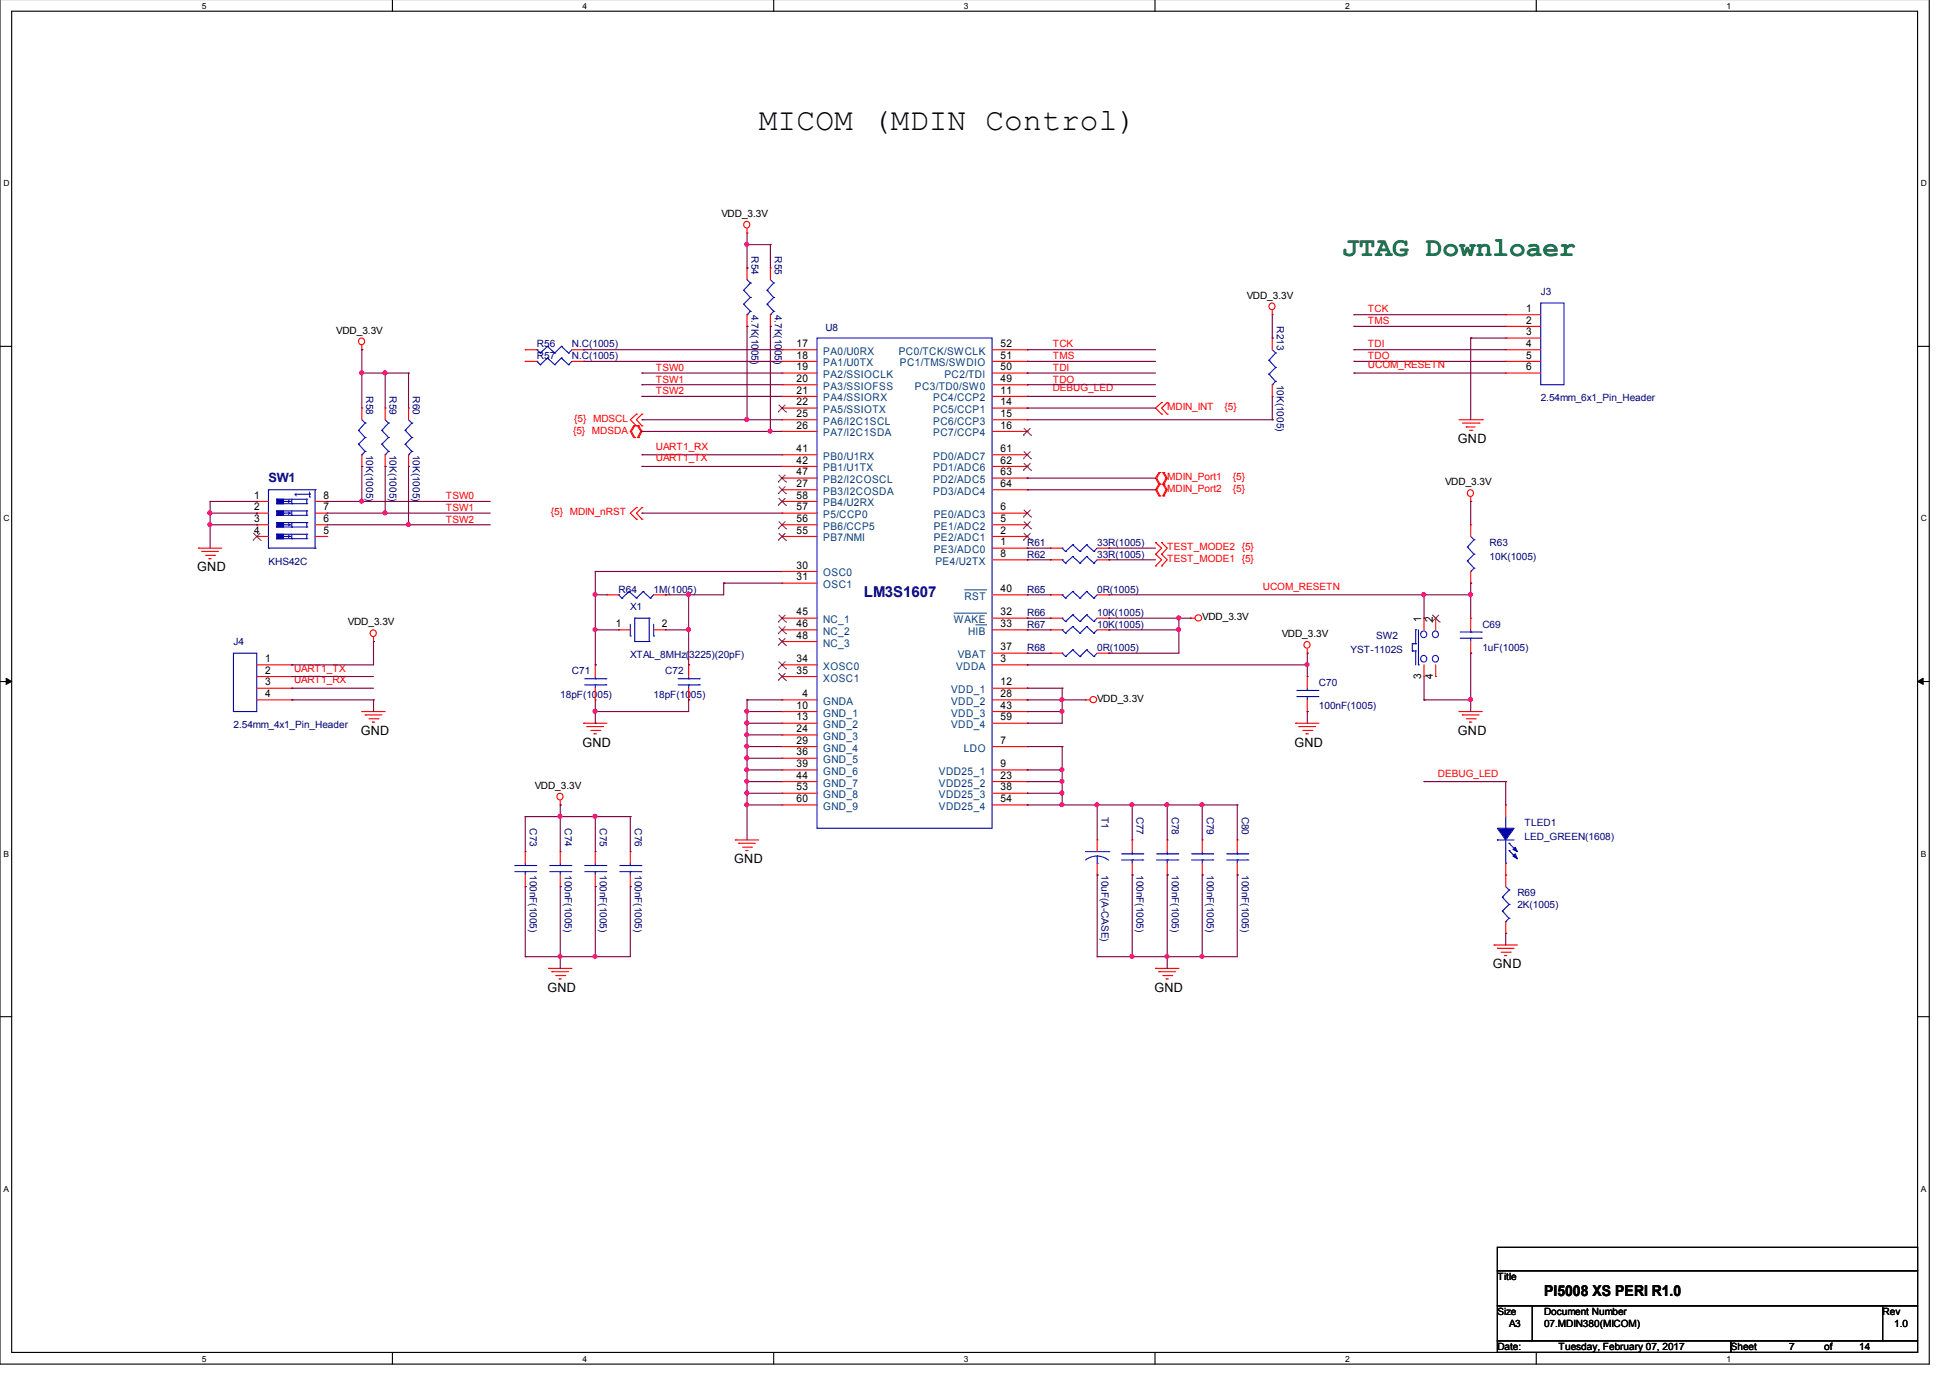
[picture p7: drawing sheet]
<svg xmlns="http://www.w3.org/2000/svg" width="297mm" height="210mm" viewBox="0 0 297 210" stroke-linecap="round" stroke-linejoin="round" font-family="sans-serif">
<path d="M0 -.1v207.9h293.9v-207.9M1.8 1.7h290.3v204.3h-290.3z" fill="none" stroke="#000" stroke-width=".17"/>
<g fill="#fff">
<path d="M30.7 .2h.6v1.3h-.6z"/>
<path d="M30.7 206.3h.6v1.3h-.6z"/>
</g>
<path d="M59.8 -.1v1.8M59.8 206v1.8" fill="none" stroke="#000" stroke-width=".17"/>
<g fill="#fff">
<path d="M88.7 .2h.6v1.3h-.6z"/>
<path d="M88.7 206.3h.6v1.3h-.6z"/>
</g>
<path d="M117.9 -.1v1.8M117.9 206v1.8" fill="none" stroke="#000" stroke-width=".17"/>
<g fill="#fff">
<path d="M146.8 .2h.6v1.3h-.6z"/>
<path d="M146.8 206.3h.6v1.3h-.6z"/>
</g>
<path d="M175.9 -.1v1.8M175.9 206v1.8" fill="none" stroke="#000" stroke-width=".17"/>
<g fill="#fff">
<path d="M204.9 .2h.6v1.3h-.6z"/>
<path d="M204.9 206.3h.6v1.3h-.6z"/>
</g>
<path d="M234 -.1v1.8M234 206v1.8" fill="none" stroke="#000" stroke-width=".17"/>
<g fill="#fff">
<path d="M263 .2h.6v1.3h-.6z"/>
<path d="M263 206.3h.6v1.3h-.6z"/>
<path d="M.5 27.2h.9v1.3h-.9z"/>
<path d="M292.6 27.2h.9v1.3h-.9z"/>
<path d="M.5 78.2h.9v1.4h-.9z"/>
<path d="M292.6 78.2h.9v1.4h-.9z"/>
</g>
<path d="M0 52.8h1.8M292.1 52.8h1.8" fill="none" stroke="#000" stroke-width=".17"/>
<g fill="#fff">
<path d="M.5 129.3h.8v1.4h-.8z"/>
<path d="M292.6 129.3h.8v1.4h-.8z"/>
</g>
<path d="M0 103.8h1.8M292.1 103.8h1.8" fill="none" stroke="#000" stroke-width=".17"/>
<path d="M.9 103.3l.9 .5-.9 .4zM292.1 103.8l.8-.5v.9z" fill="#000" stroke="#000" stroke-width=".15"/>
<g fill="#fff">
<path d="M.5 180.4h.7v1.3h-.7z"/>
<path d="M292.6 180.4h.7v1.3h-.7z"/>
</g>
<path d="M0 154.9h1.8M292.1 154.9h1.8M228.1 190h64v3.6h-64zM228.1 193.6h64v5.3h-64zM228.1 198.9h5.3v5.3h-5.3zM233.4 198.9h53.4v5.3h-53.4zM286.8 198.9h5.3v5.3h-5.3zM228.1 204.2h35.6v1.8h-35.6zM263.7 204.2h28.4v1.8h-28.4z" fill="none" stroke="#000" stroke-width=".17"/>
<g fill="none" stroke="#f00" stroke-width=".17">
<path d="M113.8 35.5h.1M113.8 34.8v.7M55.1 53.3h.1M55.1 52.6v.7M80 53.3h.1M80 55h.1M80 53.3h1.8M80 55h1.8M87.1 53.3h1.8M87.1 55h1.8M88.9 53.3h.1M88.9 55h.1"/>
<path d="M113.8 40.8h.1M113.8 49.7h.1M113.8 40.8v1.8M113.8 47.9v1.8M117.3 40.8h.1M117.3 49.7h.1M117.3 40.8v1.8M117.3 47.9v1.8M119.1 53.3h.1M119.1 55h.1M119.1 56.8h.1M119.1 58.6h.1"/>
<path d="M119.1 53.3h5.4M119.1 55h5.4M119.1 56.8h5.4M119.1 58.6h5.4M151.1 53.3h5.4M151.1 55h5.4M151.1 56.8h5.4M151.1 58.6h5.4M156.5 53.3h.1M156.5 55h.1M156.5 56.8h.1M156.5 58.6h.1"/>
<path d="M193.8 47.9h.1M193.8 51.5h.1M193.8 47.3v.6M193.8 51.5v1.8M193.8 58.6v1.8M229.4 47.9h.1M229.4 49.7h.1M229.4 51.5h.1M229.4 53.3h.1M229.4 55h.1M229.4 56.8h.1M229.4 53.3h5.3"/>
<path d="M229.4 55h5.3M229.4 56.8h5.3M229.4 47.9h5.3M229.4 49.7h5.3M229.4 51.5h5.3M39.1 76.4h.1M39.1 78.2h.1M39.1 79.9h.1M39.1 76.4h1.8M39.1 78.2h1.8M39.1 79.9h1.8M48 76.4h1.8"/>
<path d="M48 78.2h1.8M48 79.9h1.8M49.8 79.9h.1M49.8 78.2h.1M49.8 76.4h.1M55.1 62.2h.1M55.1 71h.1M55.1 62.2v1.7M55.1 69.3v1.7M58.7 62.2h.1M58.7 71h.1M58.7 62.2v1.7"/>
<path d="M58.7 69.3v1.7M62.2 62.2h.1M62.2 71h.1M62.2 62.2v1.7M62.2 69.3v1.7M96.5 64.9h.1M96.5 66.6h.1M96.5 64.9l-.5 .8 .5 .9M96.7 64.9h.1M96.7 66.6h.1M96.7 64.9l-.5 .8 .5 .9M96.9 77.3h.1"/>
<path d="M96.9 79.1h.1M96.9 63.1h.1M96.9 64.9h.1M96.9 77.3l-.9 .9 .9 .9M96.9 63.1l-.9 .8 .9 1M97.1 64.9h.1M97.1 66.6h.1M97.1 64.9l.5 .8-.5 .9M97.3 64.9h.1M97.3 66.6h.1M97.3 64.9l.5 .8-.5 .9M97.8 77.3h.1"/>
<path d="M97.8 79.1h.1M97.8 63.1h.1M97.8 64.9h.1M97.8 77.3l-.9 .9 .9 .9M97.8 63.1l-.9 .8 .9 1M119.1 60.4h.1M119.1 62.2h.1M119.1 63.9h.1M119.1 65.7h.1M119.1 69.3h.1M119.1 71h.1M119.1 72.8h.1"/>
<path d="M119.1 74.6h.1M119.1 76.4h.1M119.1 78.2h.1M119.1 79.9h.1M119.1 63.9h5.4M119.1 60.4h5.4M119.1 62.2h5.4M119.1 65.7h5.4M119.1 69.3h5.4M119.1 71h5.4M119.1 72.8h5.4M119.1 74.6h5.4"/>
<path d="M119.1 76.4h5.4M119.1 78.2h5.4M119.1 79.9h5.4M151.1 63.9h5.4M151.1 60.4h5.4M151.1 62.2h5.4M151.1 65.7h5.4M151.1 69.3h5.4M151.1 71h5.4M151.1 72.8h5.4M151.1 74.6h5.4M151.1 78.2h5.4"/>
<path d="M151.1 79.9h5.4M156.5 60.4h.1M156.5 62.2h.1M156.5 63.9h.1M156.5 65.7h.1M156.5 69.3h.1M156.5 71h.1M156.5 72.8h.1M156.5 74.6h.1M156.5 78.2h.1M156.5 79.9h.1M176.5 73.8h.1"/>
<path d="M176.5 75.5h.1M176.5 72h.1M176.5 73.8l-.5 .8 .5 .9M176.5 72l-.5 .8 .5 1M176.7 73.8h.1M176.7 75.5h.1M176.7 72h.1M176.7 73.8l-.5 .8 .5 .9M176.7 72l-.5 .8 .5 1M177 61.3h.1M177 63.1h.1M177 61.3l-1 .9 1 .9"/>
<path d="M177.1 73.8h.1M177.1 75.5h.1M177.1 72h.1M177.1 73.8l.5 .8-.5 .9M177.1 72l.5 .8-.5 1M177.3 73.8h.1M177.3 75.5h.1M177.3 72h.1M177.3 73.8l.5 .8-.5 .9M177.3 72l.5 .8-.5 1M177.8 63.1h.1M177.8 61.3h.1"/>
<path d="M177.8 61.3l-.8 .9 .8 .9M193.8 60.4h.1M222.2 63.9h3.6M222.8 64.4h2.5M223.4 65h.1M223.4 65h1.3M223.9 65.5h.3M224 76.4h.1M224 79.9h.1M224 75.7v.7M224 79.9v1.8M224.2 65.5h.1"/>
<path d="M225.3 64.4h.1M225.8 63.9h.1M30.2 83.5h.1M30.2 83.5h3.6M30.7 84h.1M30.7 84h2.6M31.3 84.6h1.4M31.8 85.1h.1M31.8 85.1h.4M32.7 84.6h.1M39.1 81.7h.1M39.1 81.7h1.8"/>
<path d="M48 81.7h1.8M49.8 81.7h.1M56.9 97.7h.1M56.9 97v.7M92.5 90.6h.1M92.5 90.6h1.7M94.2 95.9h.1M94.2 95.9h1.8M99.6 95.9h1.7M99.6 90.6h1.7M101.3 90.6h.1M101.3 95.9h.1"/>
<path d="M119.1 81.7h.1M119.1 87.1h.1M119.1 88.8h.1M119.1 94.2h.1M119.1 95.9h.1M119.1 97.7h.1M119.1 94.2h5.4M119.1 81.7h5.4M119.1 87.1h5.4M119.1 88.8h5.4M119.1 95.9h5.4M119.1 97.7h5.4"/>
<path d="M151.1 94.2h5.4M151.1 83.5h5.4M151.1 81.7h5.4M151.1 95.9h5.4M151.1 85.3h5.4M151.1 90.6h5.4M151.1 99.5h5.4M156.5 81.7h.1M156.5 83.5h.1M156.5 85.3h.1M156.5 90.6h.1M156.5 94.2h.1"/>
<path d="M156.5 95.9h.1M156.5 99.5h.1M160 83.5h.1M160 85.3h.1M160 90.6h.1M160 94.2h.1M160 95.9h.1M160 99.5h.1M160 94.2h1.8M160 83.5h1.8M160 95.9h1.8M160 85.3h1.8"/>
<path d="M160 90.6h1.8M160 99.5h1.8M167.1 94.2h1.8M167.1 83.5h1.8M167.1 95.9h1.8M167.1 85.3h1.8M167.1 90.6h1.8M167.1 99.5h1.8M168.9 83.5h.1M168.9 85.3h.1M168.9 90.6h.1M168.9 94.2h.1"/>
<path d="M168.9 95.9h.1M168.9 99.5h.1M176 82.6h.1M176 84.4h.1M176 86.2h.1M176 82.6l1 .9-1 .9M176 84.4l1 .9-1 .9M177 82.6h.1M177 84.4h.1M177 86.2h.1M177 82.6l.8 .9-.8 .9M177 84.4l.8 .9-.8 .9"/>
<path d="M181.4 94.2h.1M181.4 94.2h.6M199.1 99.5h.1M199.1 98.8v.7M216.9 94.2h.1M216.9 94.2v1.7M218.7 94.2h.1M218.7 94.2v1.7M224 88.8h.1M224 94.2h.1M224 99.5h.1M224 87.1v1.7"/>
<path d="M224 94.2v1.7M224 97.7v1.8M39.1 106.6h5.3M39.1 101.3h5.3M39.1 103.1h5.3M39.1 104.8h5.3M44.4 101.3h.1M44.4 103.1h.1M44.4 104.8h.1M44.4 106.6h.1M55.1 108.4h.1M55.1 108.4h3.6"/>
<path d="M55.6 108.9h.1M55.6 108.9h2.6M56.2 109.5h1.4M56.7 110h.1M56.7 110h.4M57.6 109.5h.1M88.9 110.2h.1M88.9 110.2h3.6M89.4 110.7h.1M89.4 110.7h2.5M90 111.3h1.4M90.5 111.8h.1"/>
<path d="M90.5 111.8h.3M90.7 101.3h.1M90.7 106.6h.1M90.7 101.3v1.8M90.7 104.8v1.8M91.4 111.3h.1M104.9 101.3h.1M104.9 106.6h.1M104.9 101.3v1.8M104.9 104.8v1.8M119.1 101.3h.1M119.1 103.1h.1"/>
<path d="M119.1 106.6h.1M119.1 108.4h.1M119.1 110.2h.1M119.1 111.9h.1M119.1 113.7h.1M119.1 115.5h.1M119.1 117.3h.1M119.1 119.1h.1M119.1 106.6h5.4M119.1 108.4h5.4M119.1 110.2h5.4M119.1 101.3h5.4"/>
<path d="M119.1 103.1h5.4M119.1 111.9h5.4M119.1 113.7h5.4M119.1 115.5h5.4M119.1 117.3h5.4M119.1 119.1h5.4M151.1 106.6h5.4M151.1 108.4h5.4M151.1 110.2h5.4M151.1 101.3h5.4M151.1 113.7h5.4M151.1 117.3h5.4"/>
<path d="M151.1 119.1h5.4M151.1 104.8h5.4M156.5 101.3h.1M156.5 104.8h.1M156.5 106.6h.1M156.5 108.4h.1M156.5 110.2h.1M156.5 113.7h.1M156.5 117.3h.1M156.5 119.1h.1M165.4 106.6h.1M165.4 106.6h.6"/>
<path d="M197.4 110.2h.1M197.4 110.2h3.5M197.9 110.7h.1M197.9 110.7h2.5M198.5 111.3h1.3M199 111.8h.1M199 111.8h.3M199.1 103.1h.1M199.1 108.4h.1M199.1 103.1v1.7M199.1 106.6v1.8M199.8 111.3h.1"/>
<path d="M216.9 103.1h.1M216.9 101.3v1.8M218.7 103.1h.1M218.7 101.3v1.8M222.2 108.4h.1M222.2 108.4h3.6M222.8 108.9h.1M222.8 108.9h2.5M223.4 109.5h1.3M223.9 110h.1M223.9 110h.3M224.7 109.5h.1"/>
<path d="M80 129.7h.1M80 135.1h.1M80 129.7v1.8M80 133.3v1.8M85.3 122.6h.1M85.3 129.7h.1M85.3 135.1h.1M85.3 121.9v.7M85.3 129.7v1.8M85.3 133.3v1.8M90.7 129.7h.1M90.7 135.1h.1"/>
<path d="M90.7 129.7v1.8M90.7 133.3v1.8M96 129.7h.1M96 135.1h.1M96 129.7v1.8M96 133.3v1.8M112 127.9h.1M112 127.9h3.6M112.5 128.5h.1M112.5 128.5h2.6M113.1 129h1.4M113.6 129.6h.1"/>
<path d="M113.6 129.6h.4M114.5 129h.1M119.1 120.8h.1M119.1 122.6h.1M119.1 120.8h5.4M119.1 122.6h5.4M151.1 120.8h5.4M151.1 122.6h5.4M156.5 120.8h.1M156.5 122.6h.1M167.1 127.9h.1M167.1 133.3h.1"/>
<path d="M167.1 127.9v1.8M167.1 131.5v1.8M172.5 127.9h.1M172.5 133.3h.1M172.5 127.9v1.8M172.5 131.5v1.8M177.8 127.9h.1M177.8 133.3h.1M177.8 127.9v1.8M177.8 131.5v1.8M183.1 127.9h.1M183.1 133.3h.1"/>
<path d="M183.1 127.9v1.8M183.1 131.5v1.8M188.5 127.9h.1M188.5 133.3h.1M188.5 127.9v1.8M188.5 131.5v1.8M229.4 133.3h.1M229.4 122.6h.1M229.4 122.6v1.8M229.4 131.5v3.6M83.6 147.5h.1M83.6 147.5h3.5"/>
<path d="M84.1 148h.1M84.1 148h2.5M84.7 148.6h1.3M85.2 149.1h.1M85.2 149.1h.3M86 148.6h.1M176 147.5h.1M176 147.5h3.6M176.5 148h.1M176.5 148h2.6M177.1 148.6h1.4M177.6 149.1h.1"/>
<path d="M177.6 149.1h.4M178.5 148.6h.1M227.6 143.9h.1M227.6 143.9h3.5M228.1 144.5h.1M228.1 144.5h2.5M228.7 145h1.3M229.2 145.6h.1M229.2 145.6h.3M229.4 142.2h.1M229.4 140.4v1.8M230 145h.1"/>
<circle cx="113.7" cy="34.2" r=".49"/>
<circle cx="55.1" cy="52" r=".49"/>
<circle cx="193.7" cy="46.7" r=".49"/>
<circle cx="224" cy="75.1" r=".49"/>
<circle cx="56.8" cy="96.4" r=".49"/>
<circle cx="182.6" cy="94.1" r=".49"/>
<circle cx="199.1" cy="98.2" r=".49"/>
<circle cx="166.6" cy="106.6" r=".49"/>
<circle cx="85.3" cy="121.3" r=".49"/>
</g>
<g fill="none" stroke="#00f" stroke-width=".17">
<path d="M81.8 53.3h.1M81.8 55h.1M81.8 53.3l.5 .5M81.8 55l.5 .6M82.3 53.8h.1M82.3 55.6h.1M83.4 52.8h.1M83.4 54.5h.1M83.4 52.8l1.1 1M83.4 52.8l-1.1 1M83.4 54.5l1.1 1.1M83.4 54.5l-1.1 1.1"/>
<path d="M84.5 53.8h.1M84.5 55.6h.1M85.5 52.8h.1M85.5 54.5h.1M85.5 52.8l1.1 1M85.5 52.8l-1 1M85.5 54.5l1.1 1.1M85.5 54.5l-1 1.1M86.6 53.8h.1M86.6 55.6h.1M87.1 53.3l-.5 .5M87.1 55l-.5 .6"/>
<path d="M113.3 44.2h.1M113.3 46.3h.1M113.3 44.2l1 1.1M113.3 46.3l1 1.1M113.8 47.9h.1M113.8 42.6l.5 .5M114.3 43.1h.1M114.3 45.3h.1M114.3 47.4h.1M114.3 43.1l-1 1.1M114.3 45.3l-1 1M114.3 47.4l-.5 .5"/>
<path d="M116.8 44.2h.1M116.8 46.3h.1M116.8 44.2l1.1 1.1M116.8 46.3l1.1 1.1M117.3 47.9h.1M117.3 42.6l.6 .5M117.9 43.1h.1M117.9 45.3h.1M117.9 47.4h.1M117.9 43.1l-1.1 1.1M117.9 45.3l-1.1 1M117.9 47.4l-.6 .5"/>
<path d="M124.5 51.5h26.6v74.7h-26.6zM193.3 54.9h.1M193.3 57h.1M193.3 54.9l1 1.1M193.3 57l1 1.1M193.8 58.6h.1M193.8 53.3l.5 .5M194.3 53.8h.1M194.3 56h.1M194.3 58.1h.1M194.3 58.1l-.5 .5M194.3 56l-1 1"/>
<path d="M194.3 53.8l-1 1.1M234.7 46.2h3.6v12.4h-3.6zM40.9 74.6h.1M40.9 74.6v8.9M40.9 74.6h7.1M42.2 76.7h.1M42.2 76h.1M42.2 78.5h.1M42.2 77.8h.1M42.2 79.6h.1M42.2 76h4.5M42.2 76.7h4.5"/>
<path d="M42.2 76v.7M42.2 77.8v.7M42.2 79.6v.7M42.2 77.8h4.5M42.2 78.5h4.5M42.2 79.6h4.5M43.2 76.4h.1M43.2 78.2h.1M43.2 79.9h.1M43.2 76.4h.9M43.2 78.2h.9M43.2 79.9h.9"/>
<path d="M43.9 76.2l.2 .2M43.9 78l.2 .2M43.9 79.8l.2 .1M44.1 76.4h.1M44.1 78.2h.1M44.1 79.9h.1M44.1 78.2l-.2 .1M44.1 76.4l-.2 .2M44.1 79.9l-.2 .2M44.4 76.7h.1M44.4 78.5h.1M44.4 76v.7"/>
<path d="M44.4 77.8v.7M44.4 79.6v.7M45 75.3h.1M45 75.3l.1 .2M45 75.3h2.2M46.7 76h.1M46.7 76.7h.1M46.7 77.8h.1M46.7 78.5h.1M46.7 79.6h.1M46.7 76v.7M46.7 77.8v.7"/>
<path d="M46.7 79.6v.7M47.2 75.3h.1M47.2 75.7h.1M47.2 74.9v.8M48 74.6h.1M48 74.6v8.9M54.6 65.5h.1M54.6 67.7h.1M54.6 65.5l1 1.1M54.6 67.7l1 1.1M55.1 69.3h.1M55.1 63.9l.5 .5"/>
<path d="M55.6 64.4h.1M55.6 66.6h.1M55.6 68.8h.1M55.6 64.4l-1 1.1M55.6 66.6l-1 1.1M55.6 68.8l-.5 .5M58.2 65.5h.1M58.2 67.7h.1M58.2 65.5l1 1.1M58.2 67.7l1 1.1M58.7 69.3h.1M58.7 63.9l.5 .5"/>
<path d="M59.2 64.4h.1M59.2 66.6h.1M59.2 68.8h.1M59.2 66.6l-1 1.1M59.2 64.4l-1 1.1M59.2 68.8l-.5 .5M61.7 65.5h.1M61.7 67.7h.1M61.7 65.5l1 1.1M61.7 67.7l1 1.1M62.2 69.3h.1M62.2 63.9l.5 .5"/>
<path d="M62.7 64.4h.1M62.7 66.6h.1M62.7 68.8h.1M62.7 64.4l-1 1.1M62.7 66.6l-1 1.1M62.7 68.8l-.5 .5M35.6 99.5h3.5v8.9h-3.5zM40.9 83.5h.1M40.9 83.5h7.1M42.2 80.3h.1M42.2 82.1h.1M42.2 81.4h.1"/>
<path d="M42.2 81.4v.7M42.2 80.3h4.5M42.2 81.4h4.5M42.2 82.1h4.5M43.2 81.7h.1M43.2 81.7h.9M43.9 81.5l.2 .2M44.1 81.7h.1M44.1 81.7l-.2 .2M44.4 80.3h.1M44.4 82.1h.1M44.4 81.4v.7"/>
<path d="M46.7 80.3h.1M46.7 81.4h.1M46.7 82.1h.1M46.7 81.4v.7M48 83.5h.1M94.2 90.6h.1M94.2 90.6l.5 .5M94.7 91.1h.1M95.8 90.1h.1M95.8 90.1l1.1 1M95.8 90.1l-1.1 1M96 96.9h.1"/>
<path d="M96 95.1v1.8M96.7 97.7h.1M96.7 94.2h.1M96.7 94.2v3.5M96.7 97.7h2.2M96.7 94.2h2.2M96.9 91.1h.1M98 90.1h.1M98 90.1l1.1 1M98 90.1l-1.1 1M98.9 97.7h.1M98.9 94.2h.1"/>
<path d="M98.9 94.2v3.5M99.1 91.1h.1M99.6 96.9h.1M99.6 90.6l-.5 .5M99.6 95.1v1.8M161.8 83.5h.1M161.8 85.3h.1M161.8 90.6h.1M161.8 94.2h.1M161.8 95.9h.1M161.8 99.5h.1M161.8 83.5l.5 .5"/>
<path d="M161.8 85.3l.5 .5M161.8 90.6l.5 .5M161.8 94.2l.5 .5M161.8 95.9l.5 .5M161.8 99.5l.5 .5M162.3 84h.1M162.3 85.8h.1M162.3 91.1h.1M162.3 94.7h.1M162.3 96.4h.1M163.4 83h.1M163.4 84.8h.1"/>
<path d="M163.4 90.1h.1M163.4 93.7h.1M163.4 95.4h.1M163.4 99h.1M163.4 83l1.1 1M163.4 83l-1.1 1M163.4 84.8l1.1 1M163.4 84.8l-1.1 1M163.4 90.1l1.1 1M163.4 90.1l-1.1 1M163.4 93.7l1.1 1M163.4 93.7l-1.1 1"/>
<path d="M163.4 95.4l1.1 1M163.4 95.4l-1.1 1M163.4 99l1.1 1M163.4 99l-1.1 1M164.5 84h.1M164.5 85.8h.1M164.5 91.1h.1M164.5 94.7h.1M164.5 96.4h.1M165.5 83h.1M165.5 84.8h.1M165.5 90.1h.1"/>
<path d="M165.5 93.7h.1M165.5 95.4h.1M165.5 99h.1M165.5 83l1.1 1M165.5 83l-1 1M165.5 84.8l1.1 1M165.5 84.8l-1 1M165.5 90.1l1.1 1M165.5 90.1l-1 1M165.5 93.7l1.1 1M165.5 93.7l-1 1M165.5 95.4l1.1 1"/>
<path d="M165.5 95.4l-1 1M165.5 99l1.1 1M165.5 99l-1 1M166.6 84h.1M166.6 85.8h.1M166.6 91.1h.1M166.6 94.7h.1M166.6 96.4h.1M167.1 83.5l-.5 .5M167.1 85.3l-.5 .5M167.1 90.6l-.5 .5M167.1 94.2l-.5 .5"/>
<path d="M167.1 95.9l-.5 .5M167.1 99.5l-.5 .5M215.1 99.2h.1M215.1 98.1h.1M215.1 99.2h.5M215.1 98.1v1.1M215.1 98.1h.5M215.6 98.1h.1M215.6 95.9h.1M215.6 99.2h.1M215.6 95.9v2.2M215.6 99.2v2.1"/>
<path d="M216.1 95.9v5.4M222.4 97.2h3.2M222.4 96.3h3.2M223.5 83.3h.1M223.5 85.4h.1M223.5 83.3l1 1.1M223.5 85.4l1 1.1M224 87.1h.1M224 96.3h.1M224 97.2h.1M224 81.7l.5 .5M224 95.9v.4"/>
<path d="M224 97.2v.5M224.5 82.2h.1M224.5 84.4h.1M224.5 86.5h.1M224.5 82.2l-1 1.1M224.5 84.4l-1 1M224.5 86.5l-.5 .6M225.6 97.2h.1M225.6 96.3h.1M89.1 104.3h3.2M89.1 103.4h3.2M90.7 103.4h.1"/>
<path d="M90.7 104.3h.1M90.7 103.1v.3M90.7 104.3v.5M92.3 104.3h.1M92.3 103.4h.1M103.3 104.3h3.2M103.3 103.4h3.2M104.9 103.4h.1M104.9 104.3h.1M104.9 103.1v.3M104.9 104.3v.5M106.5 104.3h.1"/>
<path d="M106.5 103.4h.1M162.3 100h.1M164.5 100h.1M166.6 100h.1M197.5 106.1h3.2M197.5 105.2h3.2M199.1 105.2h.1M199.1 106.1h.1M199.1 104.8v.4M199.1 106.1v.5M200.7 106.1h.1M200.7 105.2h.1"/>
<path d="M216.1 101.3h.1M78.4 132.8h3.2M78.4 131.8h3.2M80 131.8h.1M80 132.8h.1M80 131.5v.3M80 132.8v.5M81.6 132.8h.1M81.6 131.8h.1M83.7 132.8h3.3M83.7 131.8h3.3M85.3 131.8h.1"/>
<path d="M85.3 132.8h.1M85.3 131.5v.3M85.3 132.8v.5M87 132.8h.1M87 131.8h.1M89.1 132.8h3.2M89.1 131.8h3.2M90.7 131.8h.1M90.7 132.8h.1M90.7 131.5v.3M90.7 132.8v.5M92.3 132.8h.1"/>
<path d="M92.3 131.8h.1M94.4 132.8h3.2M94.4 131.8h3.2M96 131.8h.1M96 132.8h.1M96 131.5v.3M96 132.8v.5M97.6 132.8h.1M97.6 131.8h.1M165.4 129.7h3.5M167.1 131.5h.1M167.1 130.4l1.1 .2 .7 .4"/>
<path d="M167.1 130.4l-.8 .1-.9 .5M167.1 130.4v1.1M168.9 129.7h.1M170.9 131h3.2M170.9 130.1h3.2M172.5 130.1h.1M172.5 131h.1M172.5 129.7v.4M172.5 131v.5M174.1 131h.1M174.1 130.1h.1M176.2 131h3.2"/>
<path d="M176.2 130.1h3.2M177.8 130.1h.1M177.8 131h.1M177.8 129.7v.4M177.8 131v.5M179.4 131h.1M179.4 130.1h.1M181.5 131h3.2M181.5 130.1h3.2M183.1 130.1h.1M183.1 131h.1M183.1 129.7v.4"/>
<path d="M183.1 131v.5M184.7 131h.1M184.7 130.1h.1M186.9 131h3.2M186.9 130.1h3.2M188.5 130.1h.1M188.5 131h.1M188.5 129.7v.4M188.5 131v.5M190.1 131h.1M190.1 130.1h.1M228.1 127.9h.1"/>
<path d="M228.1 127.9h2.5M228.9 136.7h.1M228.9 138.8h.1M228.9 136.7l1 1.1M228.9 138.8l1 1.1M229.4 126.2h.1M229.4 131.5h.1M229.4 135.1l.5 .5M229.4 124.4v1.8M229.4 127.9v3.6M229.9 135.6h.1M229.9 137.8h.1"/>
<path d="M229.9 139.9h.1M229.9 128.5h.1M229.9 129.6h.1M229.9 135.6l-1 1.1M229.9 137.8l-1 1M229.9 139.9l-.5 .5M229.9 128.5l1.1 1.1M229.9 129.6l1.1 1.1M229.4 140.4h.1"/>
<circle cx="216.9" cy="96.6" r=".49"/>
<circle cx="218.6" cy="96.6" r=".49"/>
<circle cx="216.9" cy="100.3" r=".49"/>
<circle cx="218.6" cy="100.3" r=".49"/>
</g>
<g fill="none" stroke="#804000" stroke-width=".15">
<path d="M118.5 62.8h.1M118.5 73.4h.1M118.5 75.2h.1M118.5 77h.1M118.6 61.7l1.1 1.1M118.6 72.3l1.1 1.1M118.6 74.1l1.1 1.1M118.6 75.9l1.1 1.1M118.6 79.4l1.1 1.1M119.6 61.7l-1.1 1.1M119.6 72.3l-1.1 1.1M119.6 74.1l-1.1 1.1"/>
<path d="M119.6 75.9l-1.1 1.1M119.6 79.4l-1.1 1.1M119.7 62.8h.1M119.7 73.4h.1M119.7 75.2h.1M119.7 77h.1M155.9 66.3h.1M155.9 69.9h.1M155.9 71.6h.1M155.9 78.8h.1M156 65.2l1.1 1.1M156 68.8l1.1 1.1"/>
<path d="M156 70.5l1.1 1.1M156 77.7l1.1 1.1M156 79.4l1.1 1.1M157 65.2l-1.1 1.1M157 68.8l-1.1 1.1M157 70.5l-1.1 1.1M157 77.7l-1.1 1.1M157 79.4l-1.1 1.1M157.1 66.3h.1M157.1 69.9h.1M157.1 71.6h.1M157.1 78.8h.1"/>
<path d="M38.5 82.3h.1M38.6 81.2l1.1 1.1M39.6 81.2l-1.1 1.1M39.7 82.3h.1M118.5 80.5h.1M118.5 82.3h.1M118.5 94.8h.1M118.5 96.5h.1M118.5 98.3h.1M118.6 81.2l1.1 1.1M118.6 93.7l1.1 1.1M118.6 95.4l1.1 1.1"/>
<path d="M118.6 97.2l1.1 1.1M119.6 81.2l-1.1 1.1M119.6 93.7l-1.1 1.1M119.6 95.4l-1.1 1.1M119.6 97.2l-1.1 1.1M119.7 80.5h.1M119.7 82.3h.1M119.7 94.8h.1M119.7 96.5h.1M119.7 98.3h.1M155.9 80.5h.1M155.9 82.3h.1"/>
<path d="M156 81.2l1.1 1.1M157 81.2l-1.1 1.1M157.1 80.5h.1M157.1 82.3h.1M218.1 94.8h.1M218.2 93.7l1.1 1.1M219.2 93.7l-1.1 1.1M219.3 94.8h.1M118.5 101.9h.1M118.5 103.6h.1M118.6 100.8l1.1 1.1M118.6 102.5l1.1 1.1"/>
<path d="M119.6 100.8l-1.1 1.1M119.6 102.5l-1.1 1.1M119.7 101.9h.1M119.7 103.6h.1"/>
</g>
<path d="M145.3 93.4h4.9M146.9 89.8h3.3M148.6 95.2h1.6M150.2 89.8h.1M150.2 93.4h.1M150.2 95.2h.1" fill="none" stroke="#004080" stroke-width=".15"/>
<g fill="#00f" stroke="#00f" stroke-width=".17">
<path d="M228.1 126.2h2.5l-1.2 1.7z" fill-rule="evenodd"/>
<path d="M230.8 130.1l.3 .7-.6-.4z" fill-rule="evenodd"/>
<path d="M230.8 129l.3 .7-.6-.3z" fill-rule="evenodd"/>
<path d="M42.2 76h1v.7h-1z" fill-rule="evenodd"/>
<path d="M42.2 77.8h1v.7h-1z" fill-rule="evenodd"/>
<path d="M42.2 79.6h1v.7h-1z" fill-rule="evenodd"/>
<path d="M42.2 81.4h1v.7h-1z" fill-rule="evenodd"/>
</g>
<g fill="none" stroke="#800040" stroke-width=".17">
<path d="M113.8 37.3h.1M113.8 35.5v5.3M113.8 37.3h3.5M117.3 37.3h.1M117.3 37.3v3.5M55.1 56.8h.1M55.1 53.3h.1M55.1 56.8h7.1M55.1 53.3v8.9M58.7 56.8h.1M58.7 56.8v5.4M62.2 56.8h.1"/>
<path d="M62.2 56.8v5.4M88.9 53.3h.1M88.9 55h.1M88.9 53.3h30.2M88.9 55h30.2M97.8 56.8h.1M97.8 58.6h.1M97.8 56.8h21.3M97.8 58.6h21.3M113.8 49.7h.1M113.8 40.8h.1M113.8 49.7v14.2"/>
<path d="M117.3 49.7h.1M117.3 49.7v16M156.5 53.3h.1M156.5 55h.1M156.5 56.8h.1M156.5 58.6h.1M156.5 56.8h19.5M156.5 58.6h19.5M156.5 53.3h19.5M156.5 55h19.5M193.8 51.5h.1M193.8 47.9v3.6"/>
<path d="M206.2 47.9h.1M206.2 49.7h.1M206.2 53.3h.1M206.2 55h.1M206.2 56.8h.1M206.2 56.8h23.2M206.2 53.3h23.2M206.2 55h23.2M206.2 47.9h23.2M206.2 49.7h23.2M224 51.5h.1M224 51.5v12.4"/>
<path d="M224 51.5h5.4M32 76.4h.1M32 78.2h.1M32 79.9h.1M32 76.4h7.1M32 76.4v7.1M32 78.2h7.1M32 79.9h7.1M39.1 76.4h.1M39.1 78.2h.1M39.1 79.9h.1M49.8 76.4h24.9"/>
<path d="M49.8 78.2h24.9M49.8 79.9h24.9M55.1 76.4h.1M55.1 71h.1M55.1 71v5.4M58.7 78.2h.1M58.7 71h.1M58.7 71v7.2M62.2 79.9h.1M62.2 71h.1M62.2 71v8.9M97.8 63.9h.1"/>
<path d="M97.8 65.7h.1M97.8 60.4h.1M97.8 69.3h.1M97.8 71h.1M97.8 78.2h.1M97.8 78.2h21.3M97.8 60.4h21.3M97.8 63.9h21.3M97.8 65.7h21.3M97.8 69.3h21.3M97.8 71h21.3M113.8 63.9h.1"/>
<path d="M117.3 65.7h.1M156.5 74.6h.1M156.5 60.4h.1M156.5 72.8h.1M156.5 62.2h.1M156.5 74.6h19.5M156.5 60.4h19.5M156.5 63.9h37.3M156.5 72.8h19.5M156.5 62.2h19.5M193.8 63.9h.1M193.8 60.4v3.5"/>
<path d="M224 76.4h.1M224 76.4v3.5M56.9 97.7h.1M56.9 97.7v3.6h-12.5M90.7 87.1h.1M90.7 90.6h.1M90.7 95.9h.1M90.7 90.6h1.8M90.7 87.1v14.2M90.7 87.1h28.4M90.7 95.9h3.5M101.3 90.6h.1"/>
<path d="M101.3 95.9h3.6M104.9 95.9h.1M104.9 90.6h.1M104.9 90.6v10.7M110.2 88.8h.1M110.2 88.8v1.8h-8.9M110.2 88.8h8.9M156.5 83.5h.1M156.5 85.3h.1M156.5 90.6h.1M156.5 94.2h.1M156.5 95.9h.1"/>
<path d="M156.5 99.5h.1M156.5 90.6h3.5M156.5 83.5h3.5M156.5 85.3h3.5M156.5 94.2h3.5M156.5 95.9h3.5M156.5 99.5h3.5M168.9 94.2h.1M168.9 95.9h.1M168.9 99.5h.1M168.9 83.5h.1M168.9 85.3h.1"/>
<path d="M168.9 90.6h55.1M168.9 83.5h7.1M168.9 85.3h7.1M168.9 94.2h12.5M168.9 95.9h10.7M179.6 94.2h.1M179.6 95.9h.1M179.6 94.2v5.3h-10.7M199.1 99.5h.1M199.1 99.5v3.6M216.9 90.6h.1M216.9 94.2h.1"/>
<path d="M216.9 90.6v3.6M224 90.6h.1M224 88.8h.1M224 99.5h.1M224 88.8v5.4M224 99.5v8.9M44.4 101.3h.1M44.4 106.6h.1M44.4 104.8h.1M44.4 103.1h.1M44.4 106.6h12.5M44.4 104.8h12.5"/>
<path d="M44.4 103.1h12.5M56.9 106.6h.1M56.9 106.6v1.8M90.7 108.4h.1M90.7 101.3h.1M90.7 110.2h.1M90.7 106.6v3.6M104.9 101.3h.1M104.9 106.6h.1M104.9 106.6v1.8h-14.2M113.8 108.4h.1M113.8 115.5h.1"/>
<path d="M113.8 106.6h.1M113.8 110.2h.1M113.8 111.9h.1M113.8 113.7h.1M113.8 117.3h.1M113.8 119.1h.1M113.8 106.6h5.3M113.8 106.6v21.3M113.8 119.1h5.3M113.8 108.4h5.3M113.8 110.2h5.3M113.8 111.9h5.3"/>
<path d="M113.8 113.7h5.3M113.8 115.5h5.3M113.8 117.3h5.3M156.5 101.3h.1M156.5 106.6h.1M156.5 104.8h.1M156.5 108.4h.1M156.5 110.2h.1M156.5 113.7h.1M156.5 119.1h.1M156.5 117.3h.1M156.5 101.3h42.6"/>
<path d="M156.5 106.6h8.9M156.5 119.1h5.3M156.5 108.4h5.3M156.5 113.7h5.3M156.5 117.3h5.3M156.5 104.8h5.3M161.8 108.4h.1M161.8 113.7h.1M161.8 106.6h.1M161.8 119.1h.1M161.8 104.8h.1M161.8 117.3h.1"/>
<path d="M161.8 104.8v5.4h-5.3M161.8 113.7v8.9M199.1 101.3h.1M199.1 108.4h.1M199.1 108.4v1.8M216.9 106.6h.1M216.9 119.1h.1M216.9 106.6h7.1M216.9 119.1h12.5M216.9 103.1v3.5M224 106.6h.1M229.4 119.1h.1"/>
<path d="M229.4 119.1v3.5M80 124.4h.1M80 135.1h.1M80 124.4h16M80 124.4v5.3M80 135.1v10.6M85.3 124.4h.1M85.3 135.1h.1M85.3 122.6h.1M85.3 122.6v7.1M85.3 135.1v12.4M90.7 124.4h.1"/>
<path d="M90.7 135.1h.1M90.7 124.4v5.3M90.7 135.1v10.6M96 135.1h.1M96 124.4h.1M96 135.1v10.6h-16M96 124.4v5.3M113.8 120.8h.1M113.8 122.6h.1M113.8 122.6h5.3M113.8 120.8h5.3M156.5 122.6h.1"/>
<path d="M156.5 120.8h.1M156.5 122.6h32M156.5 120.8h5.3M161.8 122.6h.1M161.8 120.8h.1M167.1 122.6h.1M167.1 133.3h.1M167.1 122.6v5.3M167.1 133.3v12.4M172.5 122.6h.1M172.5 133.3h.1M172.5 122.6v5.3"/>
<path d="M172.5 133.3v12.4M177.8 122.6h.1M177.8 133.3h.1M177.8 122.6v5.3M177.8 133.3v14.2M183.1 122.6h.1M183.1 133.3h.1M183.1 122.6v5.3M183.1 133.3v12.4M188.5 122.6h.1M188.5 133.3h.1M188.5 122.6v5.3"/>
<path d="M188.5 133.3v12.4h-21.4M80 145.7h.1M85.3 145.7h.1M90.7 145.7h.1M167.1 145.7h.1M172.5 145.7h.1M177.8 145.7h.1M183.1 145.7h.1M229.4 142.2h.1M229.4 142.2v1.7"/>
</g>
<g fill="#f0f" stroke="#f0f" stroke-width=".17">
<circle cx="177.8" cy="122.6" r=".3"/>
<circle cx="183.1" cy="145.7" r=".3"/>
<circle cx="199.1" cy="101.2" r=".3"/>
<circle cx="32" cy="78.1" r=".3"/>
<circle cx="32" cy="79.9" r=".3"/>
<circle cx="104.9" cy="90.6" r=".3"/>
<circle cx="104.9" cy="95.9" r=".3"/>
<circle cx="161.8" cy="108.3" r=".3"/>
<circle cx="224" cy="106.6" r=".3"/>
<circle cx="167.1" cy="122.6" r=".3"/>
<circle cx="161.8" cy="122.6" r=".3"/>
<circle cx="113.8" cy="63.9" r=".3"/>
<circle cx="117.3" cy="65.7" r=".3"/>
<circle cx="58.6" cy="78.1" r=".3"/>
<circle cx="55.1" cy="76.3" r=".3"/>
<circle cx="62.2" cy="79.9" r=".3"/>
<circle cx="58.6" cy="56.8" r=".3"/>
<circle cx="113.8" cy="108.3" r=".3"/>
<circle cx="113.8" cy="111.9" r=".3"/>
<circle cx="113.8" cy="110.1" r=".3"/>
<circle cx="55.1" cy="56.8" r=".3"/>
<circle cx="113.8" cy="115.5" r=".3"/>
<circle cx="113.8" cy="113.7" r=".3"/>
<circle cx="113.8" cy="120.8" r=".3"/>
<circle cx="113.8" cy="122.6" r=".3"/>
<circle cx="90.6" cy="90.6" r=".3"/>
<circle cx="90.6" cy="95.9" r=".3"/>
<circle cx="90.6" cy="108.3" r=".3"/>
<circle cx="113.8" cy="119" r=".3"/>
<circle cx="113.8" cy="117.2" r=".3"/>
<circle cx="179.5" cy="94.1" r=".3"/>
<circle cx="179.5" cy="95.9" r=".3"/>
<circle cx="161.8" cy="106.6" r=".3"/>
<circle cx="90.6" cy="124.3" r=".3"/>
<circle cx="85.3" cy="124.3" r=".3"/>
<circle cx="90.6" cy="145.7" r=".3"/>
<circle cx="85.3" cy="145.7" r=".3"/>
<circle cx="161.8" cy="119" r=".3"/>
<circle cx="161.8" cy="117.2" r=".3"/>
<circle cx="161.8" cy="120.8" r=".3"/>
<circle cx="183.1" cy="122.6" r=".3"/>
<circle cx="177.8" cy="145.7" r=".3"/>
<circle cx="172.4" cy="122.6" r=".3"/>
<circle cx="172.4" cy="145.7" r=".3"/>
<circle cx="113.8" cy="37.2" r=".3"/>
<circle cx="216.9" cy="90.6" r=".3"/>
<circle cx="224" cy="90.6" r=".3"/>
</g>
<text font-size="4.7" x="115.6" y="19.7">MICOM (MDIN Control)</text>
<text font-size="4.2" fill="#008000" x="204.5" y="39">JTAG Downloaer</text>
<text font-size="2.3" fill="#000080" x="131.6" y="90.9">LM3S1607</text>
<text font-size="2.3" x="235.2" y="197.5">PI5008 XS PERI R1.0</text>
<g font-size="1.9">
<text x="222.1" y="67.5">GND</text>
<text x="30.1" y="87.1">GND</text>
<text x="54.9" y="111.9">GND</text>
<text x="88.7" y="113.7">GND</text>
<text x="197.2" y="113.7">GND</text>
<text x="222.1" y="111.9">GND</text>
<text x="111.8" y="131.5">GND</text>
<text x="227.4" y="147.5">GND</text>
<text x="83.4" y="151.1">GND</text>
<text x="175.9" y="151.1">GND</text>
</g>
<text font-size="1.9" fill="#000080" x="40.9" y="73.4">SW1</text>
<g font-size="1.6">
<text x="232.5" y="47.5">1</text>
<text x="121.3" y="52.8">17</text>
<text x="152.4" y="52.8">52</text>
<text x="232.5" y="49.3">2</text>
<text x="232.5" y="51.1">3</text>
<text x="232.5" y="52.8">4</text>
<text x="121.3" y="54.6">18</text>
<text x="121.3" y="56.4">19</text>
<text x="121.3" y="58.2">20</text>
<text x="121.3" y="60">21</text>
<text x="152.4" y="54.6">51</text>
<text x="152.4" y="56.4">50</text>
<text x="152.4" y="58.2">49</text>
<text x="152.4" y="60">11</text>
<text x="232.5" y="54.6">5</text>
<text x="232.5" y="56.4">6</text>
<text x="121.3" y="61.7">22</text>
<text x="121.3" y="63.5">25</text>
<text x="121.3" y="65.3">26</text>
<text x="152.4" y="61.7">14</text>
<text x="152.4" y="63.5">15</text>
<text x="152.4" y="65.3">16</text>
<text x="121.3" y="68.8">41</text>
<text x="121.3" y="70.6">42</text>
<text x="152.4" y="68.8">61</text>
<text x="152.4" y="70.6">62</text>
<text x="38.7" y="76">1</text>
<text x="38.7" y="77.7">2</text>
<text x="49.3" y="77.7">7</text>
<text x="49.3" y="76">8</text>
<text x="121.3" y="72.4">47</text>
<text x="121.3" y="74.2">27</text>
<text x="121.3" y="76">58</text>
<text x="121.3" y="77.7">57</text>
<text x="152.4" y="72.4">63</text>
<text x="152.4" y="74.2">64</text>
<text x="152.4" y="77.7">6</text>
<text x="38.7" y="79.5">3</text>
<text x="38.7" y="81.3">4</text>
<text x="49.3" y="81.3">5</text>
<text x="49.3" y="79.5">6</text>
<text x="121.3" y="79.5">56</text>
<text x="121.3" y="81.3">55</text>
<text x="152.4" y="79.5">5</text>
<text x="152.4" y="81.3">2</text>
<text x="152.4" y="83.1">1</text>
<text x="121.3" y="86.6">30</text>
<text x="121.3" y="88.4">31</text>
<text x="152.4" y="84.9">8</text>
<text x="93.8" y="95.5">1</text>
<text x="100.8" y="95.5">2</text>
<text x="121.3" y="93.7">45</text>
<text x="121.3" y="95.5">46</text>
<text x="152.4" y="90.2">40</text>
<text x="152.4" y="93.7">32</text>
<text x="152.4" y="95.5">33</text>
<text x="216.5" y="94.7" transform="rotate(-90 216.5 94.7)">1</text>
<text x="218.3" y="94.7" transform="rotate(-90 218.3 94.7)">2</text>
<text x="40.4" y="100.9">1</text>
<text x="121.3" y="97.3">48</text>
<text x="121.3" y="100.9">34</text>
<text x="152.4" y="99.1">37</text>
<text x="152.4" y="100.9">3</text>
<text x="40.4" y="102.6">2</text>
<text x="40.4" y="104.4">3</text>
<text x="40.4" y="106.2">4</text>
<text x="121.3" y="102.6">35</text>
<text x="121.3" y="108">10</text>
<text x="122.3" y="106.2">4</text>
<text x="152.4" y="104.4">12</text>
<text x="152.4" y="106.2">28</text>
<text x="152.4" y="108">43</text>
<text x="216.5" y="103.4" transform="rotate(-90 216.5 103.4)">3</text>
<text x="218.3" y="103.4" transform="rotate(-90 218.3 103.4)">4</text>
<text x="121.3" y="109.7">13</text>
<text x="121.3" y="111.5">24</text>
<text x="121.3" y="113.3">29</text>
<text x="152.4" y="109.7">59</text>
<text x="152.4" y="113.3">7</text>
<text x="121.3" y="115.1">36</text>
<text x="121.3" y="116.9">39</text>
<text x="121.3" y="118.6">44</text>
<text x="152.4" y="116.9">9</text>
<text x="152.4" y="118.6">23</text>
<text x="121.3" y="120.4">53</text>
<text x="121.3" y="122.2">60</text>
<text x="152.4" y="120.4">38</text>
<text x="152.4" y="122.2">54</text>
</g>
<g font-size="1.6" fill="#004080">
<text x="125.4" y="54">PA0/U0RX</text>
<text x="125.4" y="55.8">PA1/U0TX</text>
<text x="125.4" y="57.6">PA2/SSIOCLK</text>
<text x="125.4" y="59.4">PA3/SSIOFSS</text>
<text x="136.9" y="54">PC0/TCK/SWCLK</text>
<text x="137.1" y="55.8">PC1/TMS/SWDIO</text>
<text x="139.4" y="59.4">PC3/TD0/SW0</text>
<text x="143.8" y="57.6">PC2/TDI</text>
<text x="125.4" y="61.1">PA4/SSIORX</text>
<text x="125.4" y="62.9">PA5/SSIOTX</text>
<text x="125.4" y="64.7">PA6/I2C1SCL</text>
<text x="142.2" y="61.1">PC4/CCP2</text>
<text x="142.2" y="62.9">PC5/CCP1</text>
<text x="142.2" y="64.7">PC6/CCP3</text>
<text x="125.4" y="66.5">PA7/I2C1SDA</text>
<text x="125.4" y="70">PB0/U1RX</text>
<text x="125.4" y="71.8">PB1/U1TX</text>
<text x="142.2" y="66.5">PC7/CCP4</text>
<text x="142.2" y="70">PD0/ADC7</text>
<text x="142.2" y="71.8">PD1/ADC6</text>
<text x="125.4" y="73.6">PB2/I2COSCL</text>
<text x="125.4" y="75.4">PB3/I2COSDA</text>
<text x="125.4" y="77.1">PB4/U2RX</text>
<text x="142.2" y="73.6">PD2/ADC5</text>
<text x="142.2" y="75.4">PD3/ADC4</text>
<text x="125.4" y="78.9">P5/CCP0</text>
<text x="125.4" y="80.7">PB6/CCP5</text>
<text x="125.4" y="82.5">PB7/NMI</text>
<text x="142.2" y="78.9">PE0/ADC3</text>
<text x="142.2" y="80.7">PE1/ADC2</text>
<text x="142.2" y="82.5">PE2/ADC1</text>
<text x="125.4" y="87.8">OSC0</text>
<text x="125.4" y="89.6">OSC1</text>
<text x="142.2" y="84.3">PE3/ADC0</text>
<text x="142.5" y="86">PE4/U2TX</text>
<text x="125.4" y="94.9">NC_1</text>
<text x="145.3" y="94.9">WAKE</text>
<text x="146.9" y="91.4">RST</text>
<text x="125.4" y="96.7">NC_2</text>
<text x="125.4" y="98.5">NC_3</text>
<text x="145.9" y="100.3">VBAT</text>
<text x="147.5" y="96.7">HIB</text>
<text x="125.4" y="102">XOSC0</text>
<text x="125.4" y="103.8">XOSC1</text>
<text x="125.4" y="107.4">GNDA</text>
<text x="144.9" y="105.6">VDD_1</text>
<text x="144.9" y="107.4">VDD_2</text>
<text x="145.6" y="102">VDDA</text>
<text x="125.4" y="109.1">GND_1</text>
<text x="125.4" y="110.9">GND_2</text>
<text x="125.4" y="112.7">GND_3</text>
<text x="144.9" y="109.1">VDD_3</text>
<text x="144.9" y="110.9">VDD_4</text>
<text x="125.4" y="114.5">GND_4</text>
<text x="125.4" y="116.3">GND_5</text>
<text x="125.4" y="118">GND_6</text>
<text x="125.4" y="119.8">GND_7</text>
<text x="143" y="118">VDD25_1</text>
<text x="143" y="119.8">VDD25_2</text>
<text x="146.8" y="114.5">LDO</text>
<text x="125.4" y="121.6">GND_8</text>
<text x="125.4" y="123.4">GND_9</text>
<text x="143" y="121.6">VDD25_3</text>
<text x="143" y="123.4">VDD25_4</text>
</g>
<g font-size="1.5">
<text x="109.9" y="33">VDD_3.3V</text>
<text x="189.9" y="45.5">VDD_3.3V</text>
<text x="51.2" y="50.8">VDD_3.3V</text>
<text x="220.1" y="73.9">VDD_3.3V</text>
<text x="53" y="95.3">VDD_3.3V</text>
<text x="183.1" y="94.5">VDD_3.3V</text>
<text x="195.2" y="97">VDD_3.3V</text>
<text x="167.1" y="106.9">VDD_3.3V</text>
<text x="81.4" y="120.2">VDD_3.3V</text>
<text x="228.1" y="195">Title</text>
<text x="228.1" y="200.3">Size</text>
<text x="229.9" y="202.1">A3</text>
<text x="235.2" y="200.3">Document Number</text>
<text x="235.2" y="202.1">07.MDIN380(MICOM)</text>
<text x="286.8" y="200.3">Rev</text>
<text x="288.5" y="202.1">1.0</text>
<text x="228.1" y="205.7">Date:</text>
<text x="237.4" y="205.7">Tuesday, February 07, 2017</text>
<text x="263.7" y="205.7">Sheet</text>
<text x="272.5" y="205.7">7</text>
<text x="277.9" y="205.7">of</text>
<text x="283.2" y="205.7">14</text>
</g>
<g font-size="1.5" fill="#000080">
<text x="114.5" y="39" transform="rotate(90 114.5 39)">R54</text>
<text x="118" y="39" transform="rotate(90 118 39)">R55</text>
<text x="114.5" y="47.9" transform="rotate(90 114.5 47.9)">4.7K(1005)</text>
<text x="118" y="47.9" transform="rotate(90 118 47.9)">4.7K(1005)</text>
<text x="234.7" y="45">J3</text>
<text x="81.8" y="52.9">R56</text>
<text x="87.1" y="52.9">N.C(1005)</text>
<text x="125.7" y="50.5">U8</text>
<text x="194.5" y="49.7" transform="rotate(90 194.5 49.7)">R213</text>
<text x="81.8" y="54.7">R57</text>
<text x="87.1" y="54.7">N.C(1005)</text>
<text x="194.5" y="58.6" transform="rotate(90 194.5 58.6)">10K(1005)</text>
<text x="55.8" y="60.4" transform="rotate(90 55.8 60.4)">R58</text>
<text x="59.4" y="60.4" transform="rotate(90 59.4 60.4)">R59</text>
<text x="62.9" y="60.4" transform="rotate(90 62.9 60.4)">R60</text>
<text x="234.7" y="61.1">2.54mm_6x1_Pin_Header</text>
<text x="55.8" y="69.3" transform="rotate(90 55.8 69.3)">10K(1005)</text>
<text x="59.4" y="69.3" transform="rotate(90 59.4 69.3)">10K(1005)</text>
<text x="62.9" y="69.3" transform="rotate(90 62.9 69.3)">10K(1005)</text>
<text x="156.5" y="83.2">R61</text>
<text x="167.1" y="83.2">33R(1005)</text>
<text x="226.9" y="83.2">R63</text>
<text x="40.9" y="86">KHS42C</text>
<text x="156.5" y="84.9">R62</text>
<text x="167.1" y="84.9">33R(1005)</text>
<text x="226.9" y="85.3">10K(1005)</text>
<text x="94.2" y="90.3">R64</text>
<text x="96" y="93">X1</text>
<text x="99.6" y="90.3">1M(1005)</text>
<text x="156.5" y="90.3">R65</text>
<text x="156.5" y="93.8">R66</text>
<text x="156.5" y="95.6">R67</text>
<text x="167.1" y="90.3">0R(1005)</text>
<text x="167.1" y="93.8">10K(1005)</text>
<text x="167.1" y="95.6">10K(1005)</text>
<text x="225.8" y="95.6">C69</text>
<text x="35.6" y="98.3">J4</text>
<text x="96" y="100.3">XTAL_8MHz(3225)(20pF)</text>
<text x="156.5" y="99.2">R68</text>
<text x="167.1" y="99.2">0R(1005)</text>
<text x="205.7" y="99.5">YST-1102S</text>
<text x="209.6" y="97.4">SW2</text>
<text x="225.8" y="99.2">1uF(1005)</text>
<text x="85.3" y="106.3">18pF(1005)</text>
<text x="87.1" y="102.7">C71</text>
<text x="99.6" y="106.3">18pF(1005)</text>
<text x="101.3" y="102.7">C72</text>
<text x="200.9" y="104.5">C70</text>
<text x="35.6" y="110.9">2.54mm_4x1_Pin_Header</text>
<text x="200.9" y="108">100nF(1005)</text>
<text x="167.8" y="124.4" transform="rotate(90 167.8 124.4)">T1</text>
<text x="173.1" y="124.4" transform="rotate(90 173.1 124.4)">C77</text>
<text x="178.5" y="124.4" transform="rotate(90 178.5 124.4)">C78</text>
<text x="183.8" y="124.4" transform="rotate(90 183.8 124.4)">C79</text>
<text x="189.1" y="124.4" transform="rotate(90 189.1 124.4)">C80</text>
<text x="232.2" y="125.8">TLED1</text>
<text x="80.7" y="126.2" transform="rotate(90 80.7 126.2)">C73</text>
<text x="86" y="126.2" transform="rotate(90 86 126.2)">C74</text>
<text x="91.4" y="126.2" transform="rotate(90 91.4 126.2)">C75</text>
<text x="96.7" y="126.2" transform="rotate(90 96.7 126.2)">C76</text>
<text x="232.2" y="127.9">LED_GREEN(1608)</text>
<text x="80.7" y="133.3" transform="rotate(90 80.7 133.3)">100nF(1005)</text>
<text x="86" y="133.3" transform="rotate(90 86 133.3)">100nF(1005)</text>
<text x="91.4" y="133.3" transform="rotate(90 91.4 133.3)">100nF(1005)</text>
<text x="96.7" y="133.3" transform="rotate(90 96.7 133.3)">100nF(1005)</text>
<text x="167.8" y="133.3" transform="rotate(90 167.8 133.3)">10uF(A-CASE)</text>
<text x="173.1" y="133.3" transform="rotate(90 173.1 133.3)">100nF(1005)</text>
<text x="178.5" y="133.3" transform="rotate(90 178.5 133.3)">100nF(1005)</text>
<text x="183.8" y="133.3" transform="rotate(90 183.8 133.3)">100nF(1005)</text>
<text x="189.1" y="133.3" transform="rotate(90 189.1 133.3)">100nF(1005)</text>
<text x="231.1" y="136.5">R69</text>
<text x="231.1" y="138.3">2K(1005)</text>
</g>
<g font-size="1.5" fill="#f00">
<text x="208.4" y="47.6">TCK</text>
<text x="160.4" y="52.9">TCK</text>
<text x="208.4" y="49.4">TMS</text>
<text x="208.4" y="52.9">TDI</text>
<text x="99.9" y="56.5">TSW0</text>
<text x="99.9" y="58.3">TSW1</text>
<text x="160.4" y="59.6">DEBUG_LED</text>
<text x="160.4" y="54.7">TMS</text>
<text x="160.4" y="56.5">TDI</text>
<text x="160.4" y="58.3">TDO</text>
<text x="208.4" y="54.7">TDO</text>
<text x="208.4" y="56.1">UCOM_RESETN</text>
<text x="87.5" y="64.3">{5} MDSCL</text>
<text x="99.9" y="60">TSW2</text>
<text x="177.8" y="62.5">MDIN_INT</text>
<text x="186.5" y="62.5">{5}</text>
<text x="87.3" y="66.1">{5} MDSDA</text>
<text x="99.9" y="68.5">UART1_RX</text>
<text x="99.9" y="70.3">UART1_TX</text>
<text x="67.9" y="76">TSW0</text>
<text x="67.9" y="77.8">TSW1</text>
<text x="177.8" y="74.9">MDIN_Port2</text>
<text x="177.8" y="73.2">MDIN_Port1</text>
<text x="187.8" y="74.9">{5}</text>
<text x="187.8" y="73.2">{5}</text>
<text x="67.9" y="79.6">TSW2</text>
<text x="83.9" y="78.5">{5} MDIN_nRST</text>
<text x="177.8" y="83.8">TEST_MODE2 {5}</text>
<text x="177.8" y="85.6">TEST_MODE1 {5}</text>
<text x="192.4" y="89.8">UCOM_RESETN</text>
<text x="44.8" y="104.1">UART1_RX</text>
<text x="44.8" y="102.3">UART1_TX</text>
<text x="219" y="118.3">DEBUG_LED</text>
</g>
<g font-size="1.3">
<text x="30.7" y="1.4">5</text>
<text x="88.7" y="1.4">4</text>
<text x="146.8" y="1.4">3</text>
<text x="204.9" y="1.4">2</text>
<text x="263" y="1.4">1</text>
<text x=".5" y="28.4">D</text>
<text x="292.6" y="28.4">D</text>
<text x=".5" y="79.4">C</text>
<text x="292.6" y="79.4">C</text>
<text x=".5" y="130.5">B</text>
<text x="292.6" y="130.5">B</text>
<text x=".5" y="181.5">A</text>
<text x="292.6" y="181.5">A</text>
<text x="30.7" y="207.4">5</text>
<text x="88.7" y="207.4">4</text>
<text x="146.8" y="207.4">3</text>
<text x="204.9" y="207.4">2</text>
<text x="263" y="207.4">1</text>
</g>
</svg>
